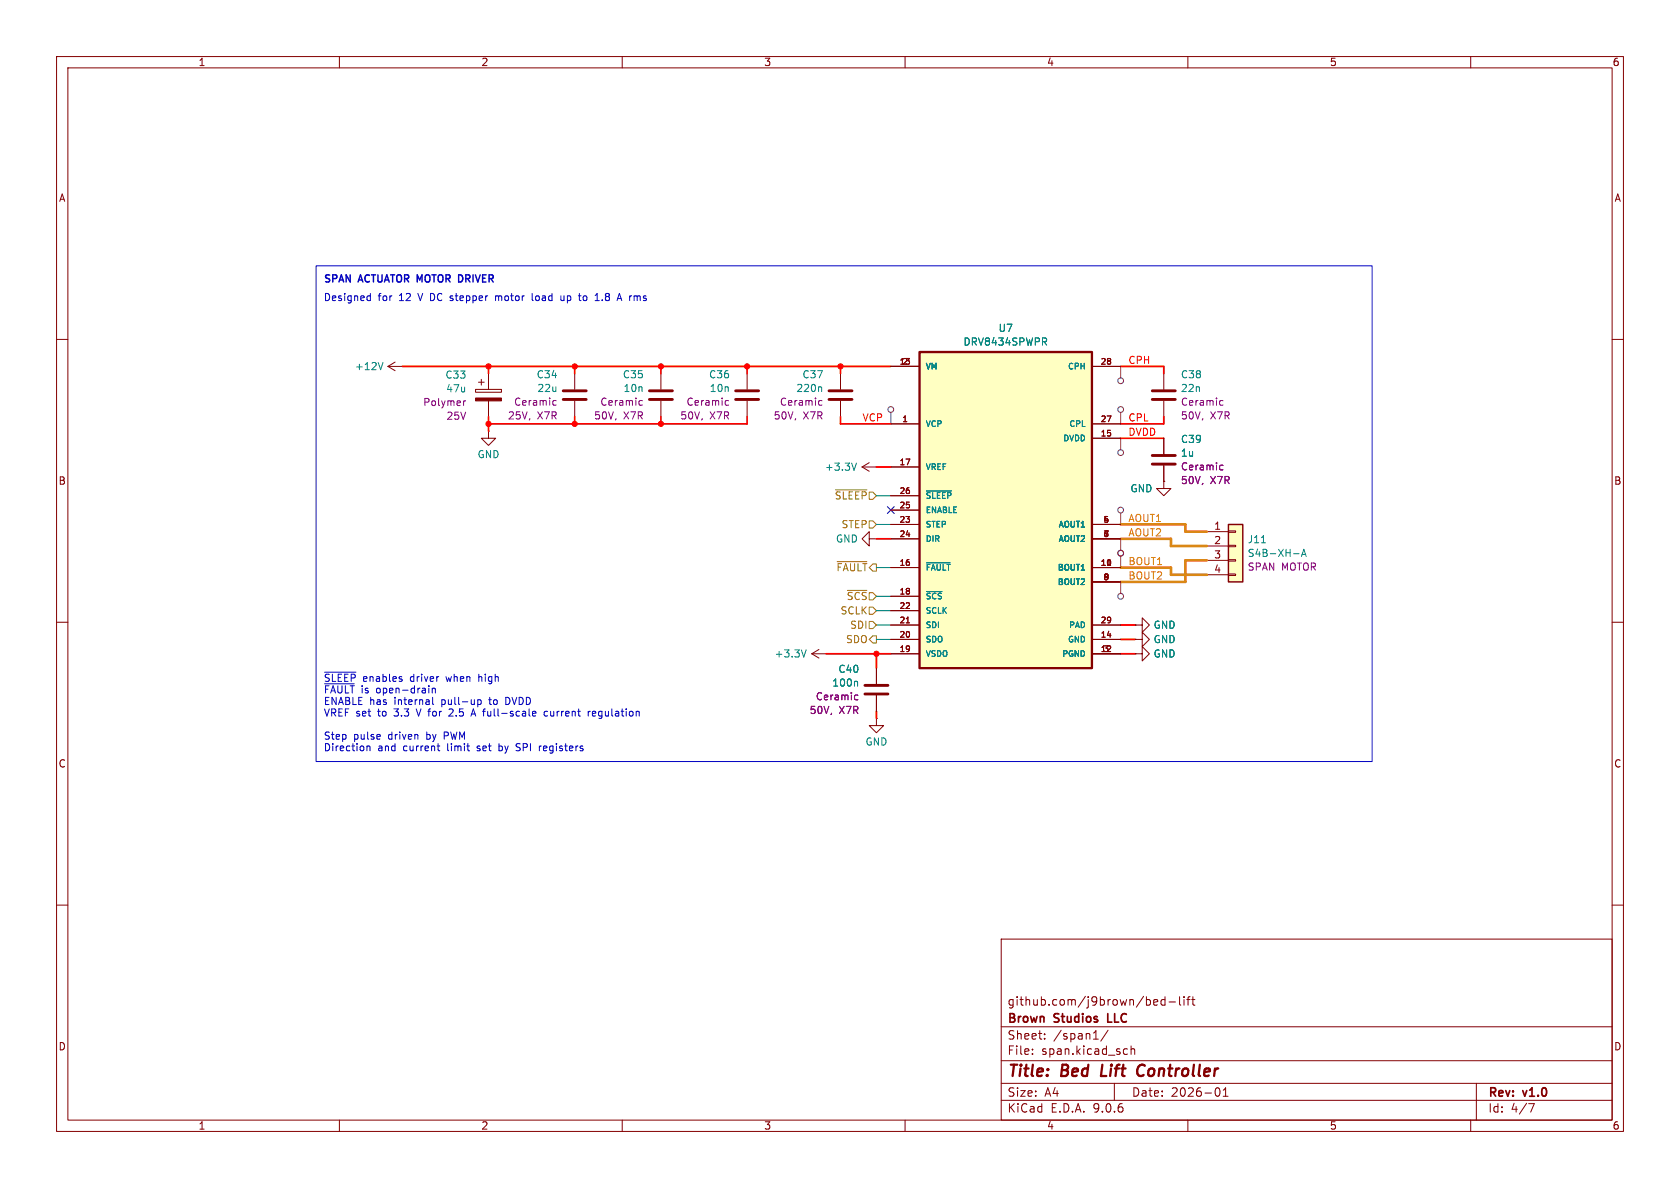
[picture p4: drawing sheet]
<svg xmlns="http://www.w3.org/2000/svg" width="297mm" height="210mm" viewBox="0 0 297 210" stroke-linecap="round" stroke-linejoin="round" font-family="sans-serif">
<g fill="none" stroke="#840000" stroke-width=".18">
<path d="M10 10h277v190h-277zM12 12h273v186h-273zM60 10v2M110 10v2M160 10v2M210 10v2M260 10v2M10 60h2M68.6 64.8l1.2 .7M68.6 64.8h2.5M69.8 64l-1.2 .8M71.1 64.8h.1"/>
<path d="M84.1 68.8h4.5v.5h-4.5zM84.6 67.6h1M85.1 67.1v1M86.4 76.2v1.3h1.2l-1.2 1.2-1.3-1.2h1.3M86.4 76.2h.1M86.4 66v2.8M86.4 70.9v2.8M101.6 66v2.8M101.6 70.9v2.8M116.8 66v2.8M116.8 70.9v2.8M132.1 66v2.8"/>
<path d="M132.1 70.9v2.8M148.6 66v2.8M148.6 70.9v2.8M205.7 66v2.8M205.7 70.9v2.8M205.7 77.5v2.8M285 60h2M152.4 82.6l1.3 .7M152.4 82.6h2.5M153.7 95.3v1.2l-1.3-1.2 1.3-1.3v1.3h1.2M153.7 81.8l-1.3 .8M154.9 95.3h.1"/>
<path d="M154.9 82.6h.1M205.7 85.1v1.3h-1.2l1.2 1.2 1.3-1.2h-1.3M205.7 85.1h.1M205.7 82.3v2.8M10 110h2M154.9 118.1v2.8M200.7 113h1.2v-1.2l1.3 1.2-1.3 1.3v-1.3M200.7 113h.1M200.7 110.5h1.2v-1.3l1.3 1.3-1.3 1.3v-1.3M200.7 110.5h.1M200.7 115.6h1.2v-1.3l1.3 1.3-1.3 1.2v-1.2M200.7 115.6h.1"/>
<path d="M285 110h2M154.9 127v1.3h1.3l-1.3 1.2-1.2-1.2h1.2M154.9 127h.1M154.9 122.9v2.8M10 160h2M177 166h108v32h-108zM204 177.2l.7-.1-.1-.3-.4-.1-.2 .2v.7h.6M206 176.8l-.5-.1-.3 .3v.4l.2 .2h.6M206 176.2v1.5M206.7 177.1h1.1M208.5 176.2v1.3l.2 .2M209.3 176.2v.1"/>
<path d="M209.3 176.7v1M209.8 176.7h.6M210.4 176.2l-.4 .2v1.3M210.7 176.7h.5M210.9 176.2v1.3l.3 .2M285 160h2M60 198v2M110 198v2M160 198v2M177 194.5h108M177 191.5h108M177 187.5h108"/>
<path d="M177 181.5h108M182.5 186.3v.1M182.5 185.5v.1M184.7 183.6v.1M184.7 182.8v.1M193.3 183.7h.9M195.9 182.1l-1.3 2M197 191.5v3M198.9 185.4l.4 .1M199.3 186.3l-.4 .1M200 185.5l.2-.1 .3 .1 .1 .9M200 184.9v1.5"/>
<path d="M210 198v2M215 192.4l.2-.1a.81 .81 0 0 1 .6 .6 .81 .81 0 0 1-.3 .8l-.3 .1-.2-.1M216.2 193.8h.9M216.2 192.7l.5-.4v1.5M260 198v2M261 191.5v6.5M270.2 195.1h1l-.6 1.5"/>
</g>
<path d="M194.9 188.2l-.3 2h1M202 188.2a1.13 1.13 0 0 0-.9 .7 1.13 1.13 0 0 0 .2 1.2l.3 .1 .5-.1" fill="none" stroke="#840000" stroke-width=".4"/>
<path d="M195.8 179.2v1.5h.8" fill="none" stroke="#840000" stroke-width=".3"/>
<g fill="none" stroke="#840000" stroke-width=".51">
<path d="M99.6 69.1h4M99.6 70.6h4M114.8 69.1h4.1M114.8 70.6h4.1M130 69.1h4.1M130 70.6h4.1M146.6 69.1h4M146.6 70.6h4M203.7 69.1h4.1M203.7 70.6h4.1M203.7 80.5h4.1M203.7 82h4.1"/>
<path d="M152.9 121.2h4.1M152.9 122.7h4.1"/>
</g>
<path d="M67.7 64.1l-.4 1.2M145.1 68.4l.2 .2v.6M151.4 81.9l-.4 1.2M151.4 120.4l.2 .2v.7" fill="none" stroke="#008484" stroke-width=".18"/>
<g fill="none" stroke="#840084" stroke-width=".18">
<path d="M82 70.9v.8M82.3 70.9l-.3 .2M98 70.8l.3 .1M98.3 71.6h-.3M113.2 70.8l.4 .1M113.6 71.6h-.4M128.4 70.8l.4 .1M128.8 71.6h-.4M145 70.8l.3 .1M145.3 71.6h-.3M215.8 70.8l.4 .1M216.2 71.6h-.4"/>
<path d="M215.8 82.2l.4 .1M216.2 83l-.4 .1M151.3 122.9h.4M151.7 123.7h-.4"/>
</g>
<path d="M84.1 70.4h4.5v.5h-4.5z" fill="#840000" stroke="#840000" stroke-width=".18"/>
<path d="M162.6 62.2h30.4v55.9h-30.4z" fill="#ffffc2"/>
<path d="M162.6 62.2h30.4v55.9h-30.4z" fill="none" stroke="#840000" stroke-width=".41"/>
<g fill="none" stroke="#840000" stroke-width=".18">
<path d="M157.5 64.8h5.1M157.5 74.9h5.1M193 64.8h5.1M193 74.9h5.1M193 77.5h5.1M157.5 82.6h5.1M157.5 87.6h5.1M157.5 90.2h5.1M157.5 95.3h5.1M157.5 92.7h5.1M193 95.3h5.1M193 92.7h5.1"/>
<path d="M143.5 115.6h2.5M143.5 115.6l1.3 .7M144.8 114.8l-1.3 .8M146 115.6h.1M157.5 110.5h5.1M157.5 113h5.1M157.5 115.6h5.1M157.5 100.3h5.1M157.5 105.4h5.1M157.5 108h5.1M160.2 110.1h.6M193 110.5h5.1"/>
<path d="M193 113h5.1M193 115.6h5.1M193 100.3h5.1M193 102.9h5.1"/>
</g>
<path d="M184.9 59.8l.1 .2-.1 .3M184.6 60.4l.4 .6M163.8 86.8h4.4M163.8 99.5h4.2M142.5 114.9l-.4 1.2M163.8 104.6h2.7" fill="none" stroke="#008484" stroke-width=".18"/>
<path d="M217.2 92.7h2.5v10.2h-2.5z" fill="#ffffc2"/>
<path d="M217.2 92.7h2.5v10.2h-2.5z" fill="none" stroke="#840000" stroke-width=".25"/>
<g fill="none" stroke="#840000" stroke-width=".18">
<path d="M157.5 64.8h5.1M157.5 74.9h5.1M193 64.8h5.1M193 74.9h5.1M193 77.5h5.1M205.7 77.5v2.8M157.5 82.6h5.1M157.5 87.6h5.1M157.5 90.2h5.1M157.5 95.3h5.1M157.5 92.7h5.1M193 95.3h5.1"/>
<path d="M193 92.7h5.1M205.7 85.1h.1M205.7 82.3v2.8M213.4 94h3.8M213.4 96.5h3.8M213.4 99.1h3.8M217.2 93.9h1.2v.2h-1.2zM217.2 96.4h1.2v.2h-1.2zM217.2 98.9h1.2v.3h-1.2zM154.9 118.1v2.8M157.5 110.5h5.1M157.5 113h5.1"/>
<path d="M157.5 115.6h5.1M157.5 100.3h5.1M157.5 105.4h5.1M157.5 108h5.1M160.2 110.1h.6M193 110.5h5.1M193 113h5.1M193 115.6h5.1M193 100.3h5.1M193 102.9h5.1M200.7 115.6h.1M200.7 110.5h.1"/>
<path d="M200.7 113h.1M213.4 101.6h3.8M217.2 101.5h1.2v.2h-1.2zM154.9 122.9v2.8"/>
</g>
<path d="M184.9 59.8l.1 .2-.1 .3M184.6 60.4l.4 .6M163.8 86.8h4.4M163.8 99.5h4.2M223 95.9h.7M228.7 97.9h1M230.1 98.4l.4-1.3 .4 1.3M230.2 98h.6M163.8 104.6h2.7M151.4 120.4l.2 .2v.7" fill="none" stroke="#008484" stroke-width=".18"/>
<g fill="none" stroke="#484848" stroke-width=".18">
<path d="M157.5 72.9v2M198.1 64.8v2M198.1 72.9v2M198.1 77.5v2M198.1 90.7v2M198.1 95.3v2M198.1 98.3v2M198.1 102.9v2"/>
<circle cx="157.5" cy="72.4" r=".51"/>
<circle cx="198.1" cy="67.3" r=".51"/>
<circle cx="198.1" cy="72.4" r=".51"/>
<circle cx="198.1" cy="90.2" r=".51"/>
<circle cx="198.1" cy="80" r=".51"/>
<circle cx="198.1" cy="97.8" r=".51"/>
<circle cx="198.1" cy="105.4" r=".51"/>
</g>
<path d="M147.7 86.6h5.6M148 99.3h5.3M153.7 92.1h.6l.6 .6-.6 .6h-.6zM149.8 104.4h3.5M153.7 107.3h.6l.6 .7-.6 .6h-.6zM153.7 109.9h.6l.6 .6-.6 .6h-.6zM154.3 112.4h.6v1.3h-.6l-.6-.7z" fill="none" stroke="#848400" stroke-width=".18"/>
<g fill="none" stroke="#f00" stroke-width=".3">
<path d="M71.1 64.8h86.4M86.4 64.8v1.2M86.4 73.7v2.5M101.6 64.8v1.2M101.6 73.7v1.2M116.8 64.8v1.2M116.8 73.7v1.2M132.1 64.8v1.2M132.1 73.7v1.2h-45.7M148.6 64.8v1.2M148.6 73.7v1.2h8.9M198.1 64.8h7.6v1.2"/>
<path d="M198.1 77.5h7.6M205.7 73.7v1.2h-7.6M154.9 82.6h2.6M154.9 95.3h2.6M146 115.6h11.5M154.9 115.6v2.5M198.1 115.6h2.6M198.1 110.5h2.6M198.1 113h2.6M154.9 125.7v1.3"/>
</g>
<path d="M198.1 92.7h11.4v1.3h3.9M198.1 95.3h8.9v1.2h6.4M213.4 99.1h-3.9v3.8h-11.4M198.1 100.3h8.9v1.3h6.4" fill="none" stroke="#dd8500" stroke-width=".46"/>
<path d="M154.9 87.6h2.6M154.9 92.7h2.6M154.9 105.4h2.6M154.9 108h2.6M154.9 100.3h2.6M154.9 110.5h2.6M154.9 113h2.6" fill="none" stroke="#008400" stroke-width=".18"/>
<path d="M156.9 89.6l1.2 1.2M158.1 89.6l-1.2 1.2" fill="none" stroke="#000084" stroke-width=".18"/>
<g fill="none" stroke="#0000c2" stroke-width=".18">
<path d="M55.9 47h186.7v87.6h-186.7zM65.1 52.3l.4 .1M65.5 51.9v1.2M65.5 53.1h-.4M87.6 52.3v.8M88 52.3l-.4 .1M94.1 51.9v1.1l.2 .1M99.2 52.3v.8h.3l.2-.1M99.7 52.3v.8M102.4 51.9v1.1M103.3 52.3l-.2 .2v.4l.2 .2M105.2 53.1h.7"/>
<path d="M106.5 53v.1M109.5 51.9l.4 1.2M57.4 118.8h5.5M70.7 119.6l.3 .1M57.4 120.9h5.2M64.9 131.9v.8M65.4 132.1v.6M70.7 120l.3 .1 .1 .2-.2 .2h-.2M73.6 125.3l.4 1.3M75.8 121.7v.8M76.4 121.7v.8M76.4 121.8l.2-.1h.3l.1 .8"/>
<path d="M76.5 123.3v1.1l.2 .1M77.4 132.5l.4 .2M80 125.9l-.7 .7h.8M83.3 126.6l.4-1.3 .4 1.3M83.4 126.2h.6M84.5 123.7v1.3M84.5 123.8l.3-.1 .3 .2-.2 .6h-.4M88.2 131.5v1.2M88.2 132.7h.1M88.3 131.9h-.1M89.7 123.3h-.3v1.2h.3M91.2 132.7h.5"/>
<path d="M91.2 131.8l.2 .2 .3 .1M91.8 131.5h-.3l-.3 .2M94.2 126.5h.5M94.2 125.8l.4-.1 .1 .3-.6 .2M95.7 131.9l-.3 .1M96.8 125.8l-.4-.1-.2 .3 .1 .5h.5M104 125.7v.9M104.4 125.7l-.4 .3M105.1 125.7h-.2l-.2 .2 .1 .6 .3 .1M105.3 126l-.6 .2"/>
</g>
<path d="M81.4 48.6l.3 .2M81.7 49.7l-.3 .2" fill="none" stroke="#0000c2" stroke-width=".25"/>
<path d="M215.8 82.2l.4 .1M216.2 83l-.4 .1M151.3 122.9h.4M151.7 123.7h-.4" fill="none" stroke="#840084" stroke-width=".18"/>
<g fill="#f00" stroke="#f00" stroke-width=".18">
<circle cx="86.4" cy="64.8" r=".46"/>
<circle cx="116.8" cy="74.9" r=".46"/>
<circle cx="101.6" cy="74.9" r=".46"/>
<circle cx="101.6" cy="64.8" r=".46"/>
<circle cx="86.4" cy="74.9" r=".46"/>
<circle cx="148.6" cy="64.8" r=".46"/>
<circle cx="132.1" cy="64.8" r=".46"/>
<circle cx="116.8" cy="64.8" r=".46"/>
<circle cx="154.9" cy="115.6" r=".46"/>
</g>
<g font-size="2.8" fill="#840000">
<text x="178" y="190.9">Title:</text>
<text x="187.7" y="190.9">Bed</text>
<text x="195.5" y="190.9">Lift</text>
<text x="202.7" y="190.9">Controller</text>
</g>
<g font-size="2.1" fill="#840000">
<text x="178" y="178">github.com/j9brown/bed-lift</text>
<text x="178" y="184">Sheet:</text>
<text x="178" y="181.2">Brown</text>
<text x="186.2" y="184">/span1/</text>
<text x="186.5" y="181.2">Studios</text>
<text x="196.5" y="181.2">LLC</text>
<text x="178" y="186.7">File:</text>
<text x="184.1" y="186.7">span.kicad_sch</text>
<text x="178" y="196.9">KiCad</text>
<text x="178" y="194.1">Size:</text>
<text x="184.7" y="194.1">A4</text>
<text x="185.7" y="196.9">E.D.A.</text>
<text x="193.3" y="196.9">9.0.6</text>
<text x="200" y="194.1">Date:</text>
<text x="207" y="194.1">2026-01</text>
<text x="263" y="194.3">Rev:</text>
<text x="263" y="196.9">Id:</text>
<text x="267.1" y="196.9">4/7</text>
<text x="269.4" y="194.3">v1.0</text>
</g>
<g font-size="1.8" fill="#840000">
<text x="35" y="11.9">1</text>
<text x="85" y="11.9">2</text>
<text x="135" y="11.9">3</text>
<text x="185" y="11.9">4</text>
<text x="235" y="11.9">5</text>
<text x="285" y="11.9">6</text>
<text x="10.3" y="35.9">A</text>
<text x="285.3" y="35.9">A</text>
<text x="10.3" y="85.9">B</text>
<text x="285.3" y="85.9">B</text>
<text x="214.6" y="93.7">1</text>
<text x="214.6" y="96.3">2</text>
<text x="214.6" y="98.8">3</text>
<text x="214.6" y="101.3">4</text>
<text x="10.3" y="135.9">C</text>
<text x="285.3" y="135.9">C</text>
<text x="10.3" y="185.9">D</text>
<text x="285.3" y="185.9">D</text>
<text x="35" y="199.9">1</text>
<text x="85" y="199.9">2</text>
<text x="135" y="199.9">3</text>
<text x="185" y="199.9">4</text>
<text x="235" y="199.9">5</text>
<text x="285" y="199.9">6</text>
</g>
<g font-size="1.8" fill="#0000c2">
<text x="57.1" y="50.3">SPAN</text>
<text x="57.1" y="53.5">Designed</text>
<text x="63.5" y="50.3">ACTUATOR MOTOR</text>
<text x="66.8" y="53.5">for</text>
<text x="70.7" y="53.5">12</text>
<text x="74.3" y="53.5">V DC stepper</text>
<text x="82.1" y="50.3">DRIVER</text>
<text x="88.4" y="53.5">motor</text>
<text x="95.1" y="53.5">load</text>
<text x="100.4" y="53.5">up</text>
<text x="103.9" y="53.5">to</text>
<text x="106.9" y="53.5">1.8</text>
<text x="111.1" y="53.5">A rms</text>
<text x="57.1" y="120.9">~{SLEEP}</text>
<text x="57.1" y="122.9">~{FAULT}</text>
<text x="57.1" y="124.9">ENABLE has</text>
<text x="63.8" y="122.9">is</text>
<text x="64.1" y="120.9">enables</text>
<text x="66.6" y="122.9">open-drain</text>
<text x="69.8" y="124.9">internal</text>
<text x="72.6" y="120.9">driver</text>
<text x="78.3" y="124.9">pull-up</text>
<text x="79.2" y="120.9">when</text>
<text x="85.1" y="120.9">high</text>
<text x="87" y="124.9">to</text>
<text x="90" y="124.9">DVDD</text>
<text x="57.1" y="127">VREF set</text>
<text x="57.1" y="131.1">Step</text>
<text x="62.5" y="131.1">pulse</text>
<text x="66.9" y="127">to</text>
<text x="68.7" y="131.1">driven</text>
<text x="70" y="127">3.3</text>
<text x="74.2" y="127">V for</text>
<text x="75.7" y="131.1">by</text>
<text x="78.9" y="131.1">PWM</text>
<text x="80.3" y="127">2.5</text>
<text x="84.5" y="127">A full-scale</text>
<text x="97.7" y="127">current</text>
<text x="105.6" y="127">regulation</text>
<text x="57.1" y="133.1">Direction</text>
<text x="66.8" y="133.1">and</text>
<text x="71.4" y="133.1">current</text>
<text x="79.3" y="133.1">limit</text>
<text x="84.8" y="133.1">set</text>
<text x="88.8" y="133.1">by</text>
<text x="92.1" y="133.1">SPI</text>
<text x="96.4" y="133.1">registers</text>
</g>
<g font-size="1.8" fill="#008484">
<text x="176.4" y="58.9">U7</text>
<text x="62.7" y="65.6">+12V</text>
<text x="170.2" y="61.3">DRV8434SPWPR</text>
<text x="78.6" y="67.1">C33</text>
<text x="78.8" y="69.6">47u</text>
<text x="94.8" y="67.1">C34</text>
<text x="94.9" y="69.5">22u</text>
<text x="110" y="67.1">C35</text>
<text x="110.1" y="69.5">10n</text>
<text x="125.3" y="67.1">C36</text>
<text x="125.4" y="69.5">10n</text>
<text x="140.7" y="69.5">220n</text>
<text x="141.8" y="67.1">C37</text>
<text x="208.7" y="67.1">C38</text>
<text x="208.7" y="69.5">22n</text>
<text x="84.3" y="81.2">GND</text>
<text x="145.7" y="83.4">+3.3V</text>
<text x="208.7" y="80.9">1u</text>
<text x="208.7" y="78.5">C39</text>
<text x="199.8" y="87.2">GND</text>
<text x="147.7" y="96.1">GND</text>
<text x="220.5" y="96.2">J11</text>
<text x="220.5" y="98.7">S4B-XH-A</text>
<text x="203.8" y="113.9">GND</text>
<text x="203.8" y="111.4">GND</text>
<text x="136.9" y="116.4">+3.3V</text>
<text x="148.1" y="119.1">C40</text>
<text x="203.8" y="116.4">GND</text>
<text x="147" y="121.6">100n</text>
<text x="152.9" y="132">GND</text>
</g>
<g font-size="1.8" fill="#f00">
<text x="199.4" y="64.4">CPH</text>
<text x="152.4" y="74.6">VCP</text>
<text x="199.4" y="77.1">DVDD</text>
<text x="199.4" y="74.6">CPL</text>
</g>
<g font-size="1.8" fill="#840084">
<text x="74.7" y="72">Polymer</text>
<text x="90.8" y="71.9">Ceramic</text>
<text x="106" y="71.9">Ceramic</text>
<text x="121.3" y="71.9">Ceramic</text>
<text x="137.8" y="71.9">Ceramic</text>
<text x="208.7" y="71.9">Ceramic</text>
<text x="78.8" y="74.4">25V</text>
<text x="89.7" y="74.3">25V,</text>
<text x="95" y="74.3">X7R</text>
<text x="104.9" y="74.4">50V,</text>
<text x="110.2" y="74.4">X7R</text>
<text x="120.2" y="74.4">50V,</text>
<text x="125.5" y="74.4">X7R</text>
<text x="136.7" y="74.4">50V,</text>
<text x="142" y="74.4">X7R</text>
<text x="208.7" y="74.4">50V,</text>
<text x="214" y="74.4">X7R</text>
<text x="208.7" y="83.4">Ceramic</text>
<text x="208.7" y="85.8">50V,</text>
<text x="214" y="85.8">X7R</text>
<text x="220.5" y="101.1">SPAN</text>
<text x="226.6" y="101.1">MOTOR</text>
<text x="144.1" y="124">Ceramic</text>
<text x="143" y="126.4">50V,</text>
<text x="148.3" y="126.4">X7R</text>
</g>
<g font-size="1.8" fill="#848400">
<text x="147.5" y="88.5">~{SLEEP}</text>
<text x="148.7" y="93.6">STEP</text>
<text x="147.8" y="101.2">~{FAULT}</text>
<text x="149.6" y="106.3">~{SCS}</text>
<text x="148.5" y="108.8">SCLK</text>
<text x="149.5" y="113.9">SDO</text>
<text x="150.2" y="111.4">SDI</text>
</g>
<g font-size="1.8" fill="#dd8500">
<text x="199.4" y="92.4">AOUT1</text>
<text x="199.4" y="94.9">AOUT2</text>
<text x="199.4" y="100">BOUT1</text>
<text x="199.4" y="102.5">BOUT2</text>
</g>
<g font-size="1.4" fill="#840000">
<text x="158.9" y="64.5">13</text>
<text x="159.4" y="64.5">2</text>
<text x="194.5" y="64.5">28</text>
<text x="159.4" y="74.7">1</text>
<text x="194.5" y="74.7">27</text>
<text x="194.5" y="77.2">15</text>
<text x="158.9" y="82.3">17</text>
<text x="158.9" y="87.4">26</text>
<text x="158.9" y="89.9">25</text>
<text x="158.9" y="95">24</text>
<text x="158.9" y="92.5">23</text>
<text x="195" y="92.5">5</text>
<text x="195" y="95">7</text>
<text x="158.9" y="100.1">16</text>
<text x="194.5" y="100.1">10</text>
<text x="195.3" y="100.1">1</text>
<text x="158.9" y="105.2">18</text>
<text x="158.9" y="107.7">22</text>
<text x="195" y="102.6">9</text>
<text x="158.9" y="110.2">21</text>
<text x="158.9" y="112.8">20</text>
<text x="194.5" y="110.2">29</text>
<text x="194.5" y="112.8">14</text>
<text x="158.9" y="115.3">19</text>
<text x="194.5" y="115.3">12</text>
<text x="195" y="115.3">3</text>
</g>
<g font-size="1.4" fill="#008484">
<text x="163.6" y="65.5">VM</text>
<text x="188.7" y="65.5">CPH</text>
<text x="163.6" y="75.7">VCP</text>
<text x="188.9" y="75.7">CPL</text>
<text x="163.6" y="83.3">VREF</text>
<text x="187.9" y="78.2">DVDD</text>
<text x="163.6" y="88.4">~{SLEEP}</text>
<text x="163.6" y="90.9">ENABLE</text>
<text x="163.6" y="96">DIR</text>
<text x="163.6" y="93.4">STEP</text>
<text x="187" y="93.4">AOUT1</text>
<text x="187" y="96">AOUT2</text>
<text x="163.6" y="101.1">~{FAULT}</text>
<text x="186.9" y="101.1">BOUT1</text>
<text x="163.6" y="106.1">~{SCS}</text>
<text x="186.9" y="103.6">BOUT2</text>
<text x="163.6" y="108.7">SCLK</text>
<text x="163.6" y="111.2">SDI</text>
<text x="163.6" y="113.8">SDO</text>
<text x="188.7" y="113.8">GND</text>
<text x="188.9" y="111.2">PAD</text>
<text x="163.6" y="116.3">VSDO</text>
<text x="187.7" y="116.3">PGND</text>
</g>
</svg>
